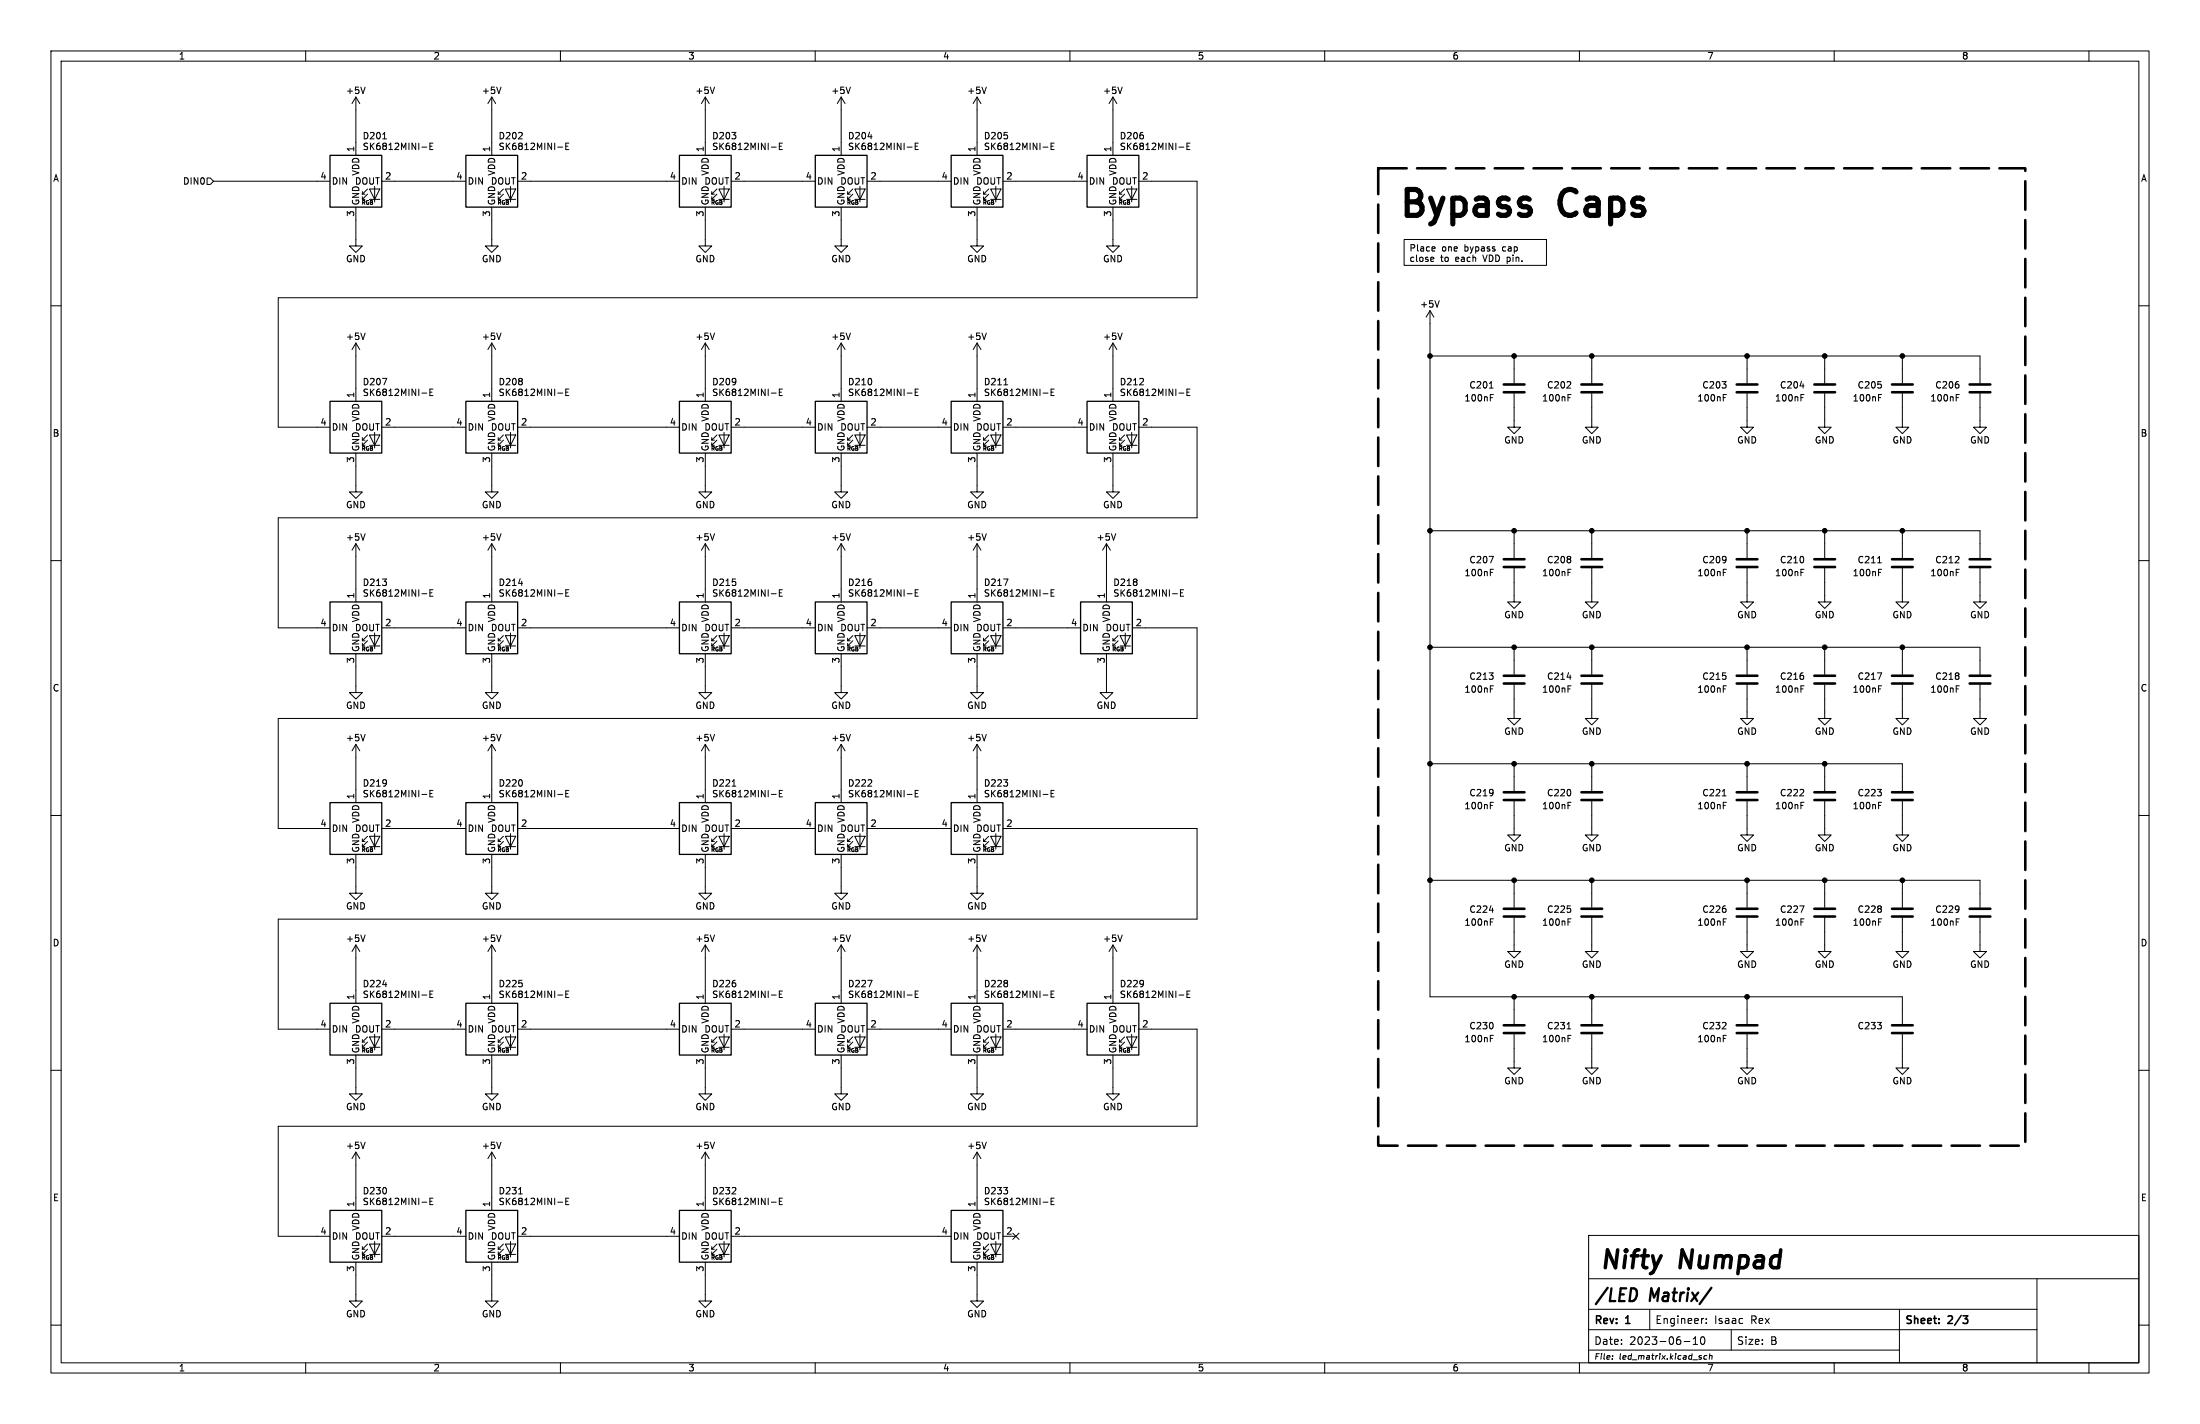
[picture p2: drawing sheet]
<svg xmlns="http://www.w3.org/2000/svg" width="432mm" height="279mm" viewBox="0 0 432 279" stroke-linecap="round" stroke-linejoin="round" font-family="sans-serif">
<g fill="none" stroke="#000" stroke-width=".2">
<path d="M10 10h411.8v259.4h-411.8zM12 12h407.8v255.4h-407.8zM60 10v2M69.8 19.1v11.4M69.8 19.1l-.7 1.2M69.8 19.1l.8 1.2M71.7 17.1l-.5 1.3M96.5 19.1v11.4M96.5 19.1l-.7 1.2M96.5 19.1l.8 1.2M98.3 17.1l-.4 1.3M110 10v2"/>
<path d="M138.4 19.1v11.4M138.4 19.1l-.7 1.2M138.4 19.1l.8 1.2M140.2 17.1l-.4 1.3M160 10v2M165.1 19.1v11.4M165.1 19.1l-.8 1.2M165.1 19.1l.8 1.2M166.9 17.1l-.4 1.3M191.8 19.1v11.4M191.8 19.1l-.8 1.2M191.8 19.1l.7 1.2"/>
<path d="M193.6 17.1l-.4 1.3M210 10v2M218.4 19.1v11.4M218.4 19.1l-.7 1.2M218.4 19.1l.8 1.2M220.3 17.1l-.5 1.3M260 10v2M310 10v2M360 10v2M410 10v2M40.6 34.9h.7l.6 .7-.6 .6h-.7zM41.9 35.6h22.9"/>
<path d="M71.1 39.1h.5M71.1 38.1h.5M72.1 38.1l-1 1v-.5M72.1 37.1l-1 1v-.5M72.5 37.1h2l-1 2zM72.5 39.1h2M73.5 36.6v3M74.9 35.6h16.5M75.1 27.2h.7M82.8 28.9h1M84.4 28.7h.4M85 28.1h-.6v1.3h.6"/>
<path d="M97.8 39.1h.5M97.8 38.1h.5M98.8 38.1l-1 1v-.5M98.8 37.1l-1 1v-.5M99.2 37.1h2l-1 2zM99.2 39.1h2M100.2 36.6v3M101.6 35.6h31.7M109.5 28.9h.9M111 28.7h.5M111.7 28.1h-.7v1.3h.7M139.7 39.1h.5"/>
<path d="M139.7 38.1h.5M140.7 38.1l-1 1v-.5M140.7 37.1l-1 1v-.5M141.1 37.1h2l-1 2zM141.1 39.1h2M142.1 36.6v3M143.5 35.6h16.5M151.4 28.9h1M153 28.7h.4M153.6 28.1h-.6v1.3h.6M166.4 39.1h.5M166.4 38.1h.5"/>
<path d="M167.4 38.1l-1 1v-.5M167.4 37.1l-1 1v-.5M167.8 37.1h2l-1 2zM167.8 39.1h2M168.8 36.6v3M170.2 35.6h16.5M178.1 28.9h.9M179.6 28.7h.4M180.2 28.1h-.6v1.3h.6M193 39.1h.5M193 38.1h.5M194.1 38.1l-1.1 1v-.5"/>
<path d="M194.1 37.1l-1.1 1v-.5M194.4 37.1h2.1l-1 2zM194.4 39.1h2.1M195.5 36.6v3M196.8 35.6h16.6M204.7 28.9h1M206.3 28.7h.4M206.9 28.1h-.6v1.3h.6M219.7 39.1h.5M219.7 38.1h.5M220.7 38.1l-1 1v-.5M220.7 37.1l-1 1v-.5"/>
<path d="M221.1 37.1h2l-1 2zM221.1 39.1h2M222.1 36.6v3M223.5 35.6h11.4v22.8h-180.3v25.4h10.2M231.4 28.9h1M233 28.7h.4M233.6 28.1h-.6v1.3h.6M10 60h2M69.8 40.6v7.7h1.3l-1.3 1.2-1.2-1.2h1.2M96.5 40.6v7.7h1.3l-1.3 1.2-1.3-1.2h1.3M138.4 40.6v7.7h1.3l-1.3 1.2-1.2-1.2h1.2M165.1 40.6v7.7h1.3l-1.3 1.2-1.3-1.2h1.3"/>
<path d="M191.8 40.6v7.7h1.2l-1.2 1.2-1.3-1.2h1.3M218.4 40.6v7.7h1.3l-1.3 1.2-1.2-1.2h1.2M275.6 47h27.9v5.1h-27.9zM281 50.5h.4v.3l-.6 .1M281.4 51.2l-.4 .1M281.5 48.4l.2 .3-.6 .1M281.6 49.2l-.1 .1M282.5 59l-.4 1.3M419.8 60h2M69.8 67.3v11.4M69.8 67.3l-.7 1.3M69.8 67.3l.8 1.3"/>
<path d="M71.7 65.3l-.5 1.3M82.8 77.1h1M84.4 76.9h.4M85 76.3h-.6v1.3h.6M96.5 67.3v11.4M96.5 67.3l-.7 1.3M96.5 67.3l.8 1.3M98.3 65.3l-.4 1.3M109.5 77.1h.9M111 76.9h.5M111.7 76.3h-.7v1.3h.7M138.4 67.3v11.4"/>
<path d="M138.4 67.3l-.7 1.3M138.4 67.3l.8 1.3M140.2 65.3l-.4 1.3M151.4 77.1h1M153 76.9h.4M153.6 76.3h-.6v1.3h.6M165.1 67.3v11.4M165.1 67.3l-.8 1.3M165.1 67.3l.8 1.3M166.9 65.3l-.4 1.3M178.1 77.1h.9M179.6 76.9h.4"/>
<path d="M180.2 76.3h-.6v1.3h.6M191.8 67.3v11.4M191.8 67.3l-.8 1.3M191.8 67.3l.7 1.3M193.6 65.3l-.4 1.3M197 75.5h.8M204.7 77.1h1M206.3 76.9h.4M206.9 76.3h-.6v1.3h.6M218.4 67.3v11.4M218.4 67.3l-.7 1.3M218.4 67.3l.8 1.3"/>
<path d="M220.3 65.3l-.5 1.3M231.4 77.1h1M233 76.9h.4M233.6 76.3h-.6v1.3h.6M280.7 61l-.8 1.2M280.7 61v134.6h92.7v5.3M280.7 61l.7 1.2M280.7 69.9h107.9v5.3M292.3 76.1h.8M292.5 77.4h.6M297.2 77.2v6.6h1.2l-1.2 1.3-1.3-1.3h1.3M297.2 69.9v5.3"/>
<path d="M307.8 77.4h.6M312.4 77.2v6.6h1.3l-1.3 1.3-1.3-1.3h1.3M312.4 69.9v5.3M338.2 77.4h.6M342.9 77.2v6.6h1.3l-1.3 1.3-1.3-1.3h1.3M342.9 69.9v5.3M353.5 77.4h.6M358.1 77.2v6.6h1.3l-1.3 1.3-1.2-1.3h1.2M358.1 69.9v5.3M368.7 77.4h.6M373.4 77.2v6.6h1.2l-1.2 1.3-1.3-1.3h1.3M373.4 69.9v5.3"/>
<path d="M384 77.4h.6M388.6 77.2v6.6h1.3l-1.3 1.3-1.3-1.3h1.3M69.8 88.9v7.6h1.3l-1.3 1.3-1.2-1.3h1.2M71.1 87.4h.5M71.1 86.4h.5M72.1 86.4l-1 1v-.5M72.1 85.3l-1 1.1v-.5M72.5 85.3h2l-1 2.1zM72.5 87.4h2M73.5 84.8v3.1M74.9 83.8h16.5M96.5 88.9v7.6h1.3l-1.3 1.3-1.3-1.3h1.3"/>
<path d="M97.8 87.4h.5M97.8 86.4h.5M98.8 86.4l-1 1v-.5M98.8 85.3l-1 1.1v-.5M99.2 85.3h2l-1 2.1zM99.2 87.4h2M100.2 84.8v3.1M101.6 83.8h31.7M138.4 88.9v7.6h1.3l-1.3 1.3-1.2-1.3h1.2M139.7 87.4h.5M139.7 86.4h.5M140.7 86.4l-1 1v-.5"/>
<path d="M140.7 85.3l-1 1.1v-.5M141.1 85.3h2l-1 2.1zM141.1 87.4h2M142.1 84.8v3.1M143.5 83.8h16.5M165.1 88.9v7.6h1.3l-1.3 1.3-1.3-1.3h1.3M166.4 87.4h.5M166.4 86.4h.5M167.4 86.4l-1 1v-.5M167.4 85.3l-1 1.1v-.5M167.8 85.3h2l-1 2.1zM167.8 87.4h2"/>
<path d="M168.8 84.8v3.1M170.2 83.8h16.5M191.8 88.9v7.6h1.2l-1.2 1.3-1.3-1.3h1.3M193 87.4h.5M193 86.4h.5M194.1 86.4l-1.1 1v-.5M194.1 85.3l-1.1 1.1v-.5M194.4 85.3h2.1l-1 2.1zM194.4 87.4h2.1M195.5 84.8v3.1M196.8 83.8h16.6M218.4 88.9v7.6h1.3l-1.3 1.3-1.2-1.3h1.2"/>
<path d="M219.7 87.4h.5M219.7 86.4h.5M220.7 86.4l-1 1v-.5M220.7 85.3l-1 1.1v-.5M221.1 85.3h2l-1 2.1zM221.1 87.4h2M222.1 84.8v3.1M223.5 83.8h11.4v17.8h-180.3v21.6h10.2M10 110h2M69.8 106.7v11.4M69.8 106.7l-.7 1.3M69.8 106.7l.8 1.3"/>
<path d="M71.7 104.7l-.5 1.3M82.8 116.5h1M84.4 116.3h.4M85 115.7h-.6v1.3h.6M96.5 106.7v11.4M96.5 106.7l-.7 1.3M96.5 106.7l.8 1.3M98.3 104.7l-.4 1.3M109.5 116.5h.9M111 116.3h.5M111.7 115.7h-.7v1.3h.7M138.4 106.7v11.4"/>
<path d="M138.4 106.7l-.7 1.3M138.4 106.7l.8 1.3M140.2 104.7l-.4 1.3M151.4 116.5h1M153 116.3h.4M153.6 115.7h-.6v1.3h.6M165.1 106.7v11.4M165.1 106.7l-.8 1.3M165.1 106.7l.8 1.3M166.9 104.7l-.4 1.3M178.1 116.5h.9M179.6 116.3h.4"/>
<path d="M180.2 115.7h-.6v1.3h.6M191.8 106.7v11.4M191.8 106.7l-.8 1.3M191.8 106.7l.7 1.3M193.6 104.7l-.4 1.3M204.7 116.5h1M206.3 116.3h.4M206.9 115.7h-.6v1.3h.6M217.2 106.7l-.8 1.3M217.2 106.7v11.4M217.2 106.7l.7 1.3M219 104.7l-.4 1.3"/>
<path d="M230.1 116.5h1M231.7 116.3h.4M232.3 115.7h-.6v1.3h.6M280.7 104.1h107.9v5.4M292.5 111.7h.6M297.2 111.5v6.6h1.2l-1.2 1.3-1.3-1.3h1.3M297.2 104.1v5.4M307.8 111.7h.6M312.4 111.5v6.6h1.3l-1.3 1.3-1.3-1.3h1.3M312.4 104.1v5.4M338.2 111.7h.6M342.9 111.5v6.6h1.3l-1.3 1.3-1.3-1.3h1.3"/>
<path d="M342.9 104.1v5.4M353.5 111.7h.6M358.1 111.5v6.6h1.3l-1.3 1.3-1.2-1.3h1.2M358.1 104.1v5.4M368.5 110.4h.8M368.7 111.7h.6M373.4 111.5v6.6h1.2l-1.2 1.3-1.3-1.3h1.3M373.4 104.1v5.4M384 111.7h.6M388.6 111.5v6.6h1.3l-1.3 1.3-1.3-1.3h1.3M419.8 110h2M69.8 128.3v7.6h1.3l-1.3 1.3-1.2-1.3h1.2"/>
<path d="M71.1 126.7h.5M71.1 125.7h.5M72.1 125.7l-1 1v-.5M72.1 124.7l-1 1v-.5M72.5 124.7h2l-1 2zM72.5 126.7h2M73.5 124.2v3.1M74.9 123.2h16.5M96.5 128.3v7.6h1.3l-1.3 1.3-1.3-1.3h1.3M97.8 126.7h.5M97.8 125.7h.5M98.8 125.7l-1 1v-.5"/>
<path d="M98.8 124.7l-1 1v-.5M99.2 124.7h2l-1 2zM99.2 126.7h2M100.2 124.2v3.1M101.6 123.2h31.7M138.4 128.3v7.6h1.3l-1.3 1.3-1.2-1.3h1.2M139.7 126.7h.5M139.7 125.7h.5M140.7 125.7l-1 1v-.5M140.7 124.7l-1 1v-.5M141.1 124.7h2l-1 2zM141.1 126.7h2"/>
<path d="M142.1 124.2v3.1M143.5 123.2h16.5M165.1 128.3v7.6h1.3l-1.3 1.3-1.3-1.3h1.3M166.4 126.7h.5M166.4 125.7h.5M167.4 125.7l-1 1v-.5M167.4 124.7l-1 1v-.5M167.8 124.7h2l-1 2zM167.8 126.7h2M168.8 124.2v3.1M170.2 123.2h16.5M191.8 128.3v7.6h1.2l-1.2 1.3-1.3-1.3h1.3"/>
<path d="M193 126.7h.5M193 125.7h.5M194.1 125.7l-1.1 1v-.5M194.1 124.7l-1.1 1v-.5M194.4 124.7h2.1l-1 2zM194.4 126.7h2.1M195.5 124.2v3.1M196.8 123.2h15.3M217.2 128.3v7.6h1.2l-1.2 1.3-1.3-1.3h1.3M218.4 126.7h.5M218.4 125.7h.5M219.5 125.7l-1.1 1v-.5"/>
<path d="M219.5 124.7l-1.1 1v-.5M219.8 124.7h2.1l-1 2zM219.8 126.7h2.1M220.9 124.2v3.1M222.2 123.2h12.7v17.8h-180.3v21.6h10.2M280.7 127h107.9v5.3M292.5 134.6h.6M297.2 134.4v6.6h1.2l-1.2 1.2-1.3-1.2h1.3M297.2 127v5.3M307.8 134.6h.6M312.4 134.4v6.6h1.3l-1.3 1.2-1.3-1.2h1.3M312.4 127v5.3"/>
<path d="M338.2 134.6h.6M342.9 134.4v6.6h1.3l-1.3 1.2-1.3-1.2h1.3M342.9 127v5.3M353.5 134.6h.6M358.1 134.4v6.6h1.3l-1.3 1.2-1.2-1.2h1.2M358.1 127v5.3M368.7 134.6h.6M373.4 134.4v6.6h1.2l-1.2 1.2-1.3-1.2h1.3M373.4 127v5.3M384 134.6h.6M388.6 134.4v6.6h1.3l-1.3 1.2-1.3-1.2h1.3M10 160h2"/>
<path d="M69.8 146.1v11.4M69.8 146.1l-.7 1.2M69.8 146.1l.8 1.2M71.7 144.1l-.5 1.3M82.8 155.9h1M84.4 155.7h.4M85 155.1h-.6v1.3h.6M96.5 146.1v11.4M96.5 146.1l-.7 1.2M96.5 146.1l.8 1.2M98.3 144.1l-.4 1.3M109.5 155.9h.9"/>
<path d="M111 155.7h.5M111.7 155.1h-.7v1.3h.7M138.4 146.1v11.4M138.4 146.1l-.7 1.2M138.4 146.1l.8 1.2M140.2 144.1l-.4 1.3M143.7 154.2h.7M151.4 155.9h1M153 155.7h.4M153.6 155.1h-.6v1.3h.6M165.1 146.1v11.4M165.1 146.1l-.8 1.2"/>
<path d="M165.1 146.1l.8 1.2M166.9 144.1l-.4 1.3M178.1 155.9h.9M179.6 155.7h.4M180.2 155.1h-.6v1.3h.6M191.8 146.1v11.4M191.8 146.1l-.8 1.2M191.8 146.1l.7 1.2M193.6 144.1l-.4 1.3M204.7 155.9h1M206.3 155.7h.4M206.9 155.1h-.6v1.3h.6"/>
<path d="M280.7 149.9h92.7v5.3M292.5 157.4h.6M297.2 157.2v6.6h1.2l-1.2 1.3-1.3-1.3h1.3M297.2 149.9v5.3M307.8 157.4h.6M312.4 157.2v6.6h1.3l-1.3 1.3-1.3-1.3h1.3M312.4 149.9v5.3M338.1 156.2h.7M338.2 157.4h.6M342.9 157.2v6.6h1.3l-1.3 1.3-1.3-1.3h1.3M342.9 149.9v5.3M353.5 157.4h.6"/>
<path d="M358.1 157.2v6.6h1.3l-1.3 1.3-1.2-1.3h1.2M358.1 149.9v5.3M368.7 157.4h.6M373.4 157.2v6.6h1.2l-1.2 1.3-1.3-1.3h1.3M419.8 160h2M69.8 167.6v7.7h1.3l-1.3 1.2-1.2-1.2h1.2M71.1 166.1h.5M71.1 165.1h.5M72.1 165.1l-1 1v-.5M72.1 164.1l-1 1v-.5M72.5 164.1h2l-1 2zM72.5 166.1h2"/>
<path d="M73.5 163.6v3M74.9 162.6h16.5M96.5 167.6v7.7h1.3l-1.3 1.2-1.3-1.2h1.3M97.8 166.1h.5M97.8 165.1h.5M98.8 165.1l-1 1v-.5M98.8 164.1l-1 1v-.5M99.2 164.1h2l-1 2zM99.2 166.1h2M100.2 163.6v3M101.6 162.6h31.7M138.4 167.6v7.7h1.3l-1.3 1.2-1.2-1.2h1.2"/>
<path d="M139.7 166.1h.5M139.7 165.1h.5M140.7 165.1l-1 1v-.5M140.7 164.1l-1 1v-.5M141.1 164.1h2l-1 2zM141.1 166.1h2M142.1 163.6v3M143.5 162.6h16.5M165.1 167.6v7.7h1.3l-1.3 1.2-1.3-1.2h1.3M166.4 166.1h.5M166.4 165.1h.5M167.4 165.1l-1 1v-.5"/>
<path d="M167.4 164.1l-1 1v-.5M167.8 164.1h2l-1 2zM167.8 166.1h2M168.8 163.6v3M170.2 162.6h16.5M191.8 167.6v7.7h1.2l-1.2 1.2-1.3-1.2h1.3M193 166.1h.5M193 165.1h.5M194.1 165.1l-1.1 1v-.5M194.1 164.1l-1.1 1v-.5M194.4 164.1h2.1l-1 2zM194.4 166.1h2.1"/>
<path d="M195.5 163.6v3M196.8 162.6h38.1v17.7h-180.3v21.6h10.2M280.7 172.7h107.9v5.4M297.2 172.7v5.4M312.4 172.7v5.4M342.9 172.7v5.4M358.1 172.7v5.4M373.4 172.7v5.4M69.8 185.4v11.5M69.8 185.4l-.7 1.3M69.8 185.4l.8 1.3M71.7 183.5l-.5 1.2"/>
<path d="M82.8 195.2h1M84.4 195.1h.4M85 194.5h-.6v1.2h.6M96.5 185.4v11.5M96.5 185.4l-.7 1.3M96.5 185.4l.8 1.3M98.3 183.5l-.4 1.2M109.5 195.2h.9M111 195.1h.5M111.7 194.5h-.7v1.2h.7M138.4 185.4v11.5M138.4 185.4l-.7 1.3"/>
<path d="M138.4 185.4l.8 1.3M140.2 183.5l-.4 1.2M151.4 195.2h1M153 195.1h.4M153.6 194.5h-.6v1.2h.6M165.1 185.4v11.5M165.1 185.4l-.8 1.3M165.1 185.4l.8 1.3M166.9 183.5l-.4 1.2M178.1 195.2h.9M179.6 195.1h.4M180.2 194.5h-.6v1.2h.6"/>
<path d="M191.8 185.4v11.5M191.8 185.4l-.8 1.3M191.8 185.4l.7 1.3M193.6 183.5l-.4 1.2M204.7 195.2h1M206.3 195.1h.4M206.9 194.5h-.6v1.2h.6M218.4 185.4v11.5M218.4 185.4l-.7 1.3M218.4 185.4l.8 1.3M220.3 183.5l-.5 1.2M231.4 195.2h1"/>
<path d="M233 195.1h.4M233.6 194.5h-.6v1.2h.6M292.5 180.3h.6M297.2 180.1v6.6h1.2l-1.2 1.3-1.3-1.3h1.3M297.2 195.6v5.3M307.8 180.3h.6M312.4 180.1v6.6h1.3l-1.3 1.3-1.3-1.3h1.3M312.4 195.6v5.3M338.2 180.3h.6M342.9 180.1v6.6h1.3l-1.3 1.3-1.3-1.3h1.3M342.9 195.6v5.3M353.5 180.3h.6"/>
<path d="M358.1 180.1v6.6h1.3l-1.3 1.3-1.2-1.3h1.2M368.7 180.3h.6M373.4 180.1v6.6h1.2l-1.2 1.3-1.3-1.3h1.3M384 180.3h.6M388.6 180.1v6.6h1.3l-1.3 1.3-1.3-1.3h1.3M10 210h2M69.8 207v7.6h1.3l-1.3 1.3-1.2-1.3h1.2M71.1 205.5h.5M71.1 204.5h.5M72.1 204.5l-1 1v-.5M72.1 203.5l-1 1v-.5M72.5 203.5h2l-1 2z"/>
<path d="M72.5 205.5h2M73.5 202.9v3.1M74.9 201.9h16.5M96.5 207v7.6h1.3l-1.3 1.3-1.3-1.3h1.3M97.8 205.5h.5M97.8 204.5h.5M98.8 204.5l-1 1v-.5M98.8 203.5l-1 1v-.5M99.2 203.5h2l-1 2zM99.2 205.5h2M100.2 202.9v3.1M101.6 201.9h31.7"/>
<path d="M138.4 207v7.6h1.3l-1.3 1.3-1.2-1.3h1.2M139.7 205.5h.5M139.7 204.5h.5M140.7 204.5l-1 1v-.5M140.7 203.5l-1 1v-.5M141.1 203.5h2l-1 2zM141.1 205.5h2M142.1 202.9v3.1M143.5 201.9h16.5M165.1 207v7.6h1.3l-1.3 1.3-1.3-1.3h1.3M166.4 205.5h.5M166.4 204.5h.5"/>
<path d="M167.4 204.5l-1 1v-.5M167.4 203.5l-1 1v-.5M167.8 203.5h2l-1 2zM167.8 205.5h2M168.8 202.9v3.1M170.2 201.9h16.5M191.8 207v7.6h1.2l-1.2 1.3-1.3-1.3h1.3M193 205.5h.5M193 204.5h.5M194.1 204.5l-1.1 1v-.5M194.1 203.5l-1.1 1v-.5M194.4 203.5h2.1l-1 2z"/>
<path d="M194.4 205.5h2.1M195.5 202.9v3.1M196.8 201.9h16.6M218.4 207v7.6h1.3l-1.3 1.3-1.2-1.3h1.2M219.7 205.5h.5M219.7 204.5h.5M220.7 204.5l-1 1v-.5M220.7 203.5l-1 1v-.5M221.1 203.5h2l-1 2zM221.1 205.5h2M222.1 202.9v3.1M223.5 201.9h11.4v19.1h-180.3v21.6h10.2"/>
<path d="M292.5 203.1h.6M297.2 202.9v6.7h1.2l-1.2 1.2-1.3-1.2h1.3M307.6 201.9h.7M307.8 203.1h.6M312.4 202.9v6.7h1.3l-1.3 1.2-1.3-1.2h1.3M338.2 203.1h.6M342.9 202.9v6.7h1.3l-1.3 1.2-1.3-1.2h1.3M373.4 202.9v6.7h1.2l-1.2 1.2-1.3-1.2h1.3M419.8 210h2M69.8 226.1v11.4M69.8 226.1l-.7 1.2M69.8 226.1l.8 1.2"/>
<path d="M71.7 224.1l-.5 1.3M82.8 235.9h1M84.4 235.7h.4M85 235.1h-.6v1.3h.6M96.5 226.1v11.4M96.5 226.1l-.7 1.2M96.5 226.1l.8 1.2M98.3 224.1l-.4 1.3M101.8 234.3h.7M109.5 235.9h.9M111 235.7h.5M111.7 235.1h-.7v1.3h.7"/>
<path d="M138.4 226.1v11.4M138.4 226.1l-.7 1.2M138.4 226.1l.8 1.2M140.2 224.1l-.4 1.3M151.4 235.9h1M153 235.7h.4M153.6 235.1h-.6v1.3h.6M191.8 226.1v11.4M191.8 226.1l-.8 1.2M191.8 226.1l.7 1.2M193.6 224.1l-.4 1.3M204.7 235.9h1"/>
<path d="M206.3 235.7h.4M206.9 235.1h-.6v1.3h.6M10 260h2M69.8 247.7v7.6h1.3l-1.3 1.2-1.2-1.2h1.2M71.1 246.1h.5M71.1 245.1h.5M72.1 245.1l-1 1v-.5M72.1 244.1l-1 1v-.5M72.5 244.1h2l-1 2zM72.5 246.1h2M73.5 243.6v3M74.9 242.6h16.5"/>
<path d="M96.5 247.7v7.6h1.3l-1.3 1.2-1.3-1.2h1.3M97.8 246.1h.5M97.8 245.1h.5M98.8 245.1l-1 1v-.5M98.8 244.1l-1 1v-.5M99.2 244.1h2l-1 2zM99.2 246.1h2M100.2 243.6v3M101.6 242.6h31.7M138.4 247.7v7.6h1.3l-1.3 1.2-1.2-1.2h1.2M139.7 246.1h.5M139.7 245.1h.5"/>
<path d="M140.7 245.1l-1 1v-.5M140.7 244.1l-1 1v-.5M141.1 244.1h2l-1 2zM141.1 246.1h2M142.1 243.6v3M143.5 242.6h43.2M191.8 247.7v7.6h1.2l-1.2 1.2-1.3-1.2h1.3M193 246.1h.5M193 245.1h.5M194.1 245.1l-1.1 1v-.5M194.1 244.1l-1.1 1v-.5M194.4 244.1h2.1l-1 2z"/>
<path d="M194.4 246.1h2.1M195.5 243.6v3M196.8 242.6h2.6M198.8 242l1.2 1.2M200 242l-1.2 1.2M311.8 242.4h108v25h-108zM311.8 256.9h88M311.8 250.9h108M323.8 256.9v4M334.3 258.7h.1M334.9 259.5v.2M334.9 258.8v.1"/>
<path d="M372.8 256.9v10.5M399.8 250.9v16.5M419.8 260h2M60 267.4v2M110 267.4v2M160 267.4v2M210 267.4v2M260 267.4v2M310 267.4v2M311.8 264.9h61M311.8 260.9h88M316.5 266v.1"/>
<path d="M330.5 263.2h1.2M332.3 263.8h.9M332.3 262.7l.5-.4v1.5M333.8 266.3l.1 .2-.1 .2M333.8 266h.1M334 262.4l.1-.1a.8 .8 0 0 1 .5 .7 .8 .8 0 0 1-.5 .8 .99 .99 0 0 1-.1-1.4zM335 266h-.3l-.3 .2 .1 .4h.5M335.5 266.1l.5-.1v.7M335.6 265.6l-.1 1.1M339.8 261v3.9M360 267.4v2M410 267.4v2"/>
</g>
<path d="M385.3 258.2h.9l-.5 .5 .4 .2 .1 .5-.3 .3h-.4" fill="none" stroke="#000" stroke-width=".3"/>
<path d="M335.9 252.7l-2.3 3.2" fill="none" stroke="#000" stroke-width=".45"/>
<g fill="none" stroke="#000" stroke-width=".51">
<path d="M295.1 77h4.1M295.1 75.4h4.1M310.4 77h4.1M310.4 75.4h4.1M340.9 77h4M340.9 75.4h4M356.1 77h4.1M356.1 75.4h4.1M371.3 77h4.1M371.3 75.4h4.1M386.6 77h4.1M386.6 75.4h4.1"/>
<path d="M295.1 111.3h4.1M295.1 109.7h4.1M310.4 111.3h4.1M310.4 109.7h4.1M340.9 111.3h4M340.9 109.7h4M356.1 111.3h4.1M356.1 109.7h4.1M371.3 111.3h4.1M371.3 109.7h4.1M386.6 111.3h4.1M386.6 109.7h4.1"/>
<path d="M295.1 134.1h4.1M295.1 132.6h4.1M310.4 134.1h4.1M310.4 132.6h4.1M340.9 134.1h4M340.9 132.6h4M356.1 134.1h4.1M356.1 132.6h4.1M371.3 134.1h4.1M371.3 132.6h4.1M386.6 134.1h4.1M386.6 132.6h4.1"/>
<path d="M295.1 157h4.1M295.1 155.4h4.1M310.4 157h4.1M310.4 155.4h4.1M340.9 157h4M340.9 155.4h4M356.1 157h4.1M356.1 155.4h4.1M371.3 157h4.1M371.3 155.4h4.1M295.1 179.8h4.1M295.1 178.3h4.1"/>
<path d="M310.4 179.8h4.1M310.4 178.3h4.1M340.9 179.8h4M340.9 178.3h4M356.1 179.8h4.1M356.1 178.3h4.1M371.3 179.8h4.1M371.3 178.3h4.1M386.6 179.8h4.1M386.6 178.3h4.1M295.1 202.7h4.1M295.1 201.2h4.1"/>
<path d="M310.4 202.7h4.1M310.4 201.2h4.1M340.9 202.7h4M340.9 201.2h4M371.3 202.7h4.1M371.3 201.2h4.1"/>
</g>
<g fill="none" stroke="#000" stroke-width=".25">
<path d="M64.8 30.5h10.1v10.1h-10.1zM91.4 30.5h10.2v10.1h-10.2zM133.3 30.5h10.2v10.1h-10.2zM160 30.5h10.2v10.1h-10.2zM186.7 30.5h10.1v10.1h-10.1zM213.4 30.5h10.1v10.1h-10.1zM64.8 78.7h10.1v10.2h-10.1zM91.4 78.7h10.2v10.2h-10.2zM133.3 78.7h10.2v10.2h-10.2zM160 78.7h10.2v10.2h-10.2zM186.7 78.7h10.1v10.2h-10.1zM213.4 78.7h10.1v10.2h-10.1z"/>
<path d="M64.8 118.1h10.1v10.2h-10.1zM91.4 118.1h10.2v10.2h-10.2zM133.3 118.1h10.2v10.2h-10.2zM160 118.1h10.2v10.2h-10.2zM186.7 118.1h10.1v10.2h-10.1zM212.1 118.1h10.1v10.2h-10.1zM64.8 157.5h10.1v10.1h-10.1zM91.4 157.5h10.2v10.1h-10.2zM133.3 157.5h10.2v10.1h-10.2zM160 157.5h10.2v10.1h-10.2zM186.7 157.5h10.1v10.1h-10.1zM64.8 196.9h10.1v10.1h-10.1z"/>
<path d="M91.4 196.9h10.2v10.1h-10.2zM133.3 196.9h10.2v10.1h-10.2zM160 196.9h10.2v10.1h-10.2zM186.7 196.9h10.1v10.1h-10.1zM213.4 196.9h10.1v10.1h-10.1zM64.8 237.5h10.1v10.2h-10.1zM91.4 237.5h10.2v10.2h-10.2zM133.3 237.5h10.2v10.2h-10.2zM186.7 237.5h10.1v10.2h-10.1z"/>
</g>
<path d="M270.5 33h127v191.8h-127v-191.8" fill="none" stroke="#000" stroke-width=".51" stroke-dasharray="5.6 2"/>
<g fill="#000" stroke="#000" stroke-width=".2">
<circle cx="280.7" cy="69.9" r=".46"/>
<circle cx="297.2" cy="69.9" r=".46"/>
<circle cx="312.4" cy="69.9" r=".46"/>
<circle cx="342.9" cy="69.9" r=".46"/>
<circle cx="358.1" cy="69.9" r=".46"/>
<circle cx="373.4" cy="69.9" r=".46"/>
<circle cx="280.7" cy="104.1" r=".46"/>
<circle cx="297.2" cy="104.1" r=".46"/>
<circle cx="312.4" cy="104.1" r=".46"/>
<circle cx="342.9" cy="104.1" r=".46"/>
<circle cx="358.1" cy="104.1" r=".46"/>
<circle cx="373.4" cy="104.1" r=".46"/>
<circle cx="280.7" cy="127" r=".46"/>
<circle cx="297.2" cy="127" r=".46"/>
<circle cx="312.4" cy="127" r=".46"/>
<circle cx="342.9" cy="127" r=".46"/>
<circle cx="358.1" cy="127" r=".46"/>
<circle cx="373.4" cy="127" r=".46"/>
<circle cx="280.7" cy="149.9" r=".46"/>
<circle cx="297.2" cy="149.9" r=".46"/>
<circle cx="312.4" cy="149.9" r=".46"/>
<circle cx="342.9" cy="149.9" r=".46"/>
<circle cx="358.1" cy="149.9" r=".46"/>
<circle cx="280.7" cy="172.7" r=".46"/>
<circle cx="297.2" cy="172.7" r=".46"/>
<circle cx="312.4" cy="172.7" r=".46"/>
<circle cx="342.9" cy="172.7" r=".46"/>
<circle cx="358.1" cy="172.7" r=".46"/>
<circle cx="373.4" cy="172.7" r=".46"/>
<circle cx="297.2" cy="195.6" r=".46"/>
<circle cx="312.4" cy="195.6" r=".46"/>
<circle cx="342.9" cy="195.6" r=".46"/>
</g>
<g font-size="7.1">
<text x="274.3" y="42.9">Bypass</text>
<text x="306.1" y="42.9">Caps</text>
</g>
<g font-size="4.9">
<text x="313.8" y="249.8">Nifty</text>
<text x="329.5" y="249.8">Numpad</text>
</g>
<g font-size="3.5">
<text x="312.8" y="256">/LED</text>
<text x="323.7" y="256">Matrix/</text>
</g>
<g font-size="2.1">
<text x="312.8" y="260.1">Rev:</text>
<text x="319" y="260.1">1</text>
<text x="324.8" y="259.9">Engineer:</text>
<text x="336.4" y="259.9">Isaac</text>
<text x="343.5" y="259.9">Rex</text>
<text x="373.8" y="260.1">Sheet:</text>
<text x="382.3" y="260.1">2/3</text>
<text x="312.8" y="264">Date:</text>
<text x="319.7" y="264">2023-06-10</text>
<text x="340.8" y="264">Size:</text>
<text x="347.4" y="264">B</text>
</g>
<g font-size="1.8">
<text x="35" y="11.8">1</text>
<text x="85" y="11.8">2</text>
<text x="135" y="11.8">3</text>
<text x="185" y="11.8">4</text>
<text x="235" y="11.8">5</text>
<text x="285" y="11.8">6</text>
<text x="335" y="11.8">7</text>
<text x="385" y="11.8">8</text>
<text x="67.9" y="18.6">+5V</text>
<text x="94.5" y="18.6">+5V</text>
<text x="136.4" y="18.6">+5V</text>
<text x="163.1" y="18.6">+5V</text>
<text x="189.8" y="18.6">+5V</text>
<text x="216.4" y="18.6">+5V</text>
<text x="69.6" y="29.9" transform="rotate(-90 69.6 29.9)">1</text>
<text x="71.1" y="27.5">D201</text>
<text x="71.1" y="29.6">SK6812MINI-E</text>
<text x="96.3" y="29.9" transform="rotate(-90 96.3 29.9)">1</text>
<text x="97.8" y="27.5">D202</text>
<text x="97.8" y="29.6">SK6812MINI-E</text>
<text x="138.2" y="29.9" transform="rotate(-90 138.2 29.9)">1</text>
<text x="139.7" y="27.5">D203</text>
<text x="139.7" y="29.6">SK6812MINI-E</text>
<text x="164.8" y="29.9" transform="rotate(-90 164.8 29.9)">1</text>
<text x="166.4" y="27.5">D204</text>
<text x="166.4" y="29.6">SK6812MINI-E</text>
<text x="191.5" y="29.9" transform="rotate(-90 191.5 29.9)">1</text>
<text x="193" y="27.5">D205</text>
<text x="193" y="29.6">SK6812MINI-E</text>
<text x="218.2" y="29.9" transform="rotate(-90 218.2 29.9)">1</text>
<text x="219.7" y="27.5">D206</text>
<text x="219.7" y="29.6">SK6812MINI-E</text>
<text x="10.4" y="35.8">A</text>
<text x="62.8" y="35.3">4</text>
<text x="70.7" y="34.5" transform="rotate(-90 70.7 34.5)">VDD</text>
<text x="75.5" y="35.3">2</text>
<text x="89.5" y="35.3">4</text>
<text x="97.3" y="34.5" transform="rotate(-90 97.3 34.5)">VDD</text>
<text x="102.2" y="35.3">2</text>
<text x="131.4" y="35.3">4</text>
<text x="139.3" y="34.5" transform="rotate(-90 139.3 34.5)">VDD</text>
<text x="144.1" y="35.3">2</text>
<text x="158.1" y="35.3">4</text>
<text x="165.9" y="34.5" transform="rotate(-90 165.9 34.5)">VDD</text>
<text x="170.8" y="35.3">2</text>
<text x="184.8" y="35.3">4</text>
<text x="192.6" y="34.5" transform="rotate(-90 192.6 34.5)">VDD</text>
<text x="197.5" y="35.3">2</text>
<text x="211.4" y="35.3">4</text>
<text x="219.3" y="34.5" transform="rotate(-90 219.3 34.5)">VDD</text>
<text x="224.1" y="35.3">2</text>
<text x="420.2" y="35.8">A</text>
<text x="35.9" y="36.4">DIN0</text>
<text x="65" y="36.4">DIN</text>
<text x="69.7" y="36.4">DOUT</text>
<text x="70.7" y="40.4" transform="rotate(-90 70.7 40.4)">GND</text>
<text x="91.7" y="36.4">DIN</text>
<text x="96.3" y="36.4">DOUT</text>
<text x="97.3" y="40.4" transform="rotate(-90 97.3 40.4)">GND</text>
<text x="133.6" y="36.4">DIN</text>
<text x="138.2" y="36.4">DOUT</text>
<text x="139.3" y="40.4" transform="rotate(-90 139.3 40.4)">GND</text>
<text x="160.3" y="36.4">DIN</text>
<text x="164.9" y="36.4">DOUT</text>
<text x="165.9" y="40.4" transform="rotate(-90 165.9 40.4)">GND</text>
<text x="186.9" y="36.4">DIN</text>
<text x="191.6" y="36.4">DOUT</text>
<text x="192.6" y="40.4" transform="rotate(-90 192.6 40.4)">GND</text>
<text x="213.6" y="36.4">DIN</text>
<text x="218.2" y="36.4">DOUT</text>
<text x="219.3" y="40.4" transform="rotate(-90 219.3 40.4)">GND</text>
<text x="69.6" y="42.6" transform="rotate(-90 69.6 42.6)">3</text>
<text x="96.3" y="42.6" transform="rotate(-90 96.3 42.6)">3</text>
<text x="138.2" y="42.6" transform="rotate(-90 138.2 42.6)">3</text>
<text x="164.8" y="42.6" transform="rotate(-90 164.8 42.6)">3</text>
<text x="191.5" y="42.6" transform="rotate(-90 191.5 42.6)">3</text>
<text x="218.2" y="42.6" transform="rotate(-90 218.2 42.6)">3</text>
<text x="67.9" y="51.6">GND</text>
<text x="94.5" y="51.6">GND</text>
<text x="136.4" y="51.6">GND</text>
<text x="163.1" y="51.6">GND</text>
<text x="189.8" y="51.6">GND</text>
<text x="216.4" y="51.6">GND</text>
<text x="276.5" y="49.6">Place</text>
<text x="276.5" y="51.6">close</text>
<text x="282.7" y="51.6">to</text>
<text x="282.9" y="49.6">one</text>
<text x="285.6" y="51.6">each</text>
<text x="287.4" y="49.6">bypass</text>
<text x="291.2" y="51.6">VDD pin.</text>
<text x="294.9" y="49.6">cap</text>
<text x="278.7" y="60.5">+5V</text>
<text x="67.9" y="66.9">+5V</text>
<text x="94.5" y="66.9">+5V</text>
<text x="136.4" y="66.9">+5V</text>
<text x="163.1" y="66.9">+5V</text>
<text x="189.8" y="66.9">+5V</text>
<text x="216.4" y="66.9">+5V</text>
<text x="71.1" y="75.8">D207</text>
<text x="71.1" y="77.9">SK6812MINI-E</text>
<text x="97.8" y="75.8">D208</text>
<text x="97.8" y="77.9">SK6812MINI-E</text>
<text x="139.7" y="75.8">D209</text>
<text x="139.7" y="77.9">SK6812MINI-E</text>
<text x="166.4" y="75.8">D210</text>
<text x="166.4" y="77.9">SK6812MINI-E</text>
<text x="193" y="75.8">D211</text>
<text x="193" y="77.9">SK6812MINI-E</text>
<text x="219.7" y="75.8">D212</text>
<text x="219.7" y="77.9">SK6812MINI-E</text>
<text x="288.3" y="76.4">C201</text>
<text x="303.6" y="76.4">C202</text>
<text x="334.1" y="76.4">C203</text>
<text x="349.3" y="76.4">C204</text>
<text x="364.5" y="76.4">C205</text>
<text x="379.8" y="76.4">C206</text>
<text x="62.8" y="83.6">4</text>
<text x="69.6" y="78.1" transform="rotate(-90 69.6 78.1)">1</text>
<text x="70.7" y="82.7" transform="rotate(-90 70.7 82.7)">VDD</text>
<text x="75.5" y="83.6">2</text>
<text x="89.5" y="83.6">4</text>
<text x="96.3" y="78.1" transform="rotate(-90 96.3 78.1)">1</text>
<text x="97.3" y="82.7" transform="rotate(-90 97.3 82.7)">VDD</text>
<text x="102.2" y="83.6">2</text>
<text x="131.4" y="83.6">4</text>
<text x="138.2" y="78.1" transform="rotate(-90 138.2 78.1)">1</text>
<text x="139.3" y="82.7" transform="rotate(-90 139.3 82.7)">VDD</text>
<text x="144.1" y="83.6">2</text>
<text x="158.1" y="83.6">4</text>
<text x="164.8" y="78.1" transform="rotate(-90 164.8 78.1)">1</text>
<text x="165.9" y="82.7" transform="rotate(-90 165.9 82.7)">VDD</text>
<text x="170.8" y="83.6">2</text>
<text x="184.8" y="83.6">4</text>
<text x="191.5" y="78.1" transform="rotate(-90 191.5 78.1)">1</text>
<text x="192.6" y="82.7" transform="rotate(-90 192.6 82.7)">VDD</text>
<text x="197.5" y="83.6">2</text>
<text x="211.4" y="83.6">4</text>
<text x="218.2" y="78.1" transform="rotate(-90 218.2 78.1)">1</text>
<text x="219.3" y="82.7" transform="rotate(-90 219.3 82.7)">VDD</text>
<text x="224.1" y="83.6">2</text>
<text x="287.4" y="78.9">100nF</text>
<text x="302.6" y="78.9">100nF</text>
<text x="333.1" y="78.9">100nF</text>
<text x="348.3" y="78.9">100nF</text>
<text x="363.6" y="78.9">100nF</text>
<text x="378.8" y="78.9">100nF</text>
<text x="10.3" y="85.8">B</text>
<text x="65" y="84.6">DIN</text>
<text x="69.7" y="84.6">DOUT</text>
<text x="70.7" y="88.6" transform="rotate(-90 70.7 88.6)">GND</text>
<text x="91.7" y="84.6">DIN</text>
<text x="96.3" y="84.6">DOUT</text>
<text x="97.3" y="88.6" transform="rotate(-90 97.3 88.6)">GND</text>
<text x="133.6" y="84.6">DIN</text>
<text x="138.2" y="84.6">DOUT</text>
<text x="139.3" y="88.6" transform="rotate(-90 139.3 88.6)">GND</text>
<text x="160.3" y="84.6">DIN</text>
<text x="164.9" y="84.6">DOUT</text>
<text x="165.9" y="88.6" transform="rotate(-90 165.9 88.6)">GND</text>
<text x="186.9" y="84.6">DIN</text>
<text x="191.6" y="84.6">DOUT</text>
<text x="192.6" y="88.6" transform="rotate(-90 192.6 88.6)">GND</text>
<text x="213.6" y="84.6">DIN</text>
<text x="218.2" y="84.6">DOUT</text>
<text x="219.3" y="88.6" transform="rotate(-90 219.3 88.6)">GND</text>
<text x="295.2" y="87.2">GND</text>
<text x="310.4" y="87.2">GND</text>
<text x="340.9" y="87.2">GND</text>
<text x="356.1" y="87.2">GND</text>
<text x="371.4" y="87.2">GND</text>
<text x="386.6" y="87.2">GND</text>
<text x="420.1" y="85.8">B</text>
<text x="69.6" y="90.8" transform="rotate(-90 69.6 90.8)">3</text>
<text x="96.3" y="90.8" transform="rotate(-90 96.3 90.8)">3</text>
<text x="138.2" y="90.8" transform="rotate(-90 138.2 90.8)">3</text>
<text x="164.8" y="90.8" transform="rotate(-90 164.8 90.8)">3</text>
<text x="191.5" y="90.8" transform="rotate(-90 191.5 90.8)">3</text>
<text x="218.2" y="90.8" transform="rotate(-90 218.2 90.8)">3</text>
<text x="67.9" y="99.9">GND</text>
<text x="94.5" y="99.9">GND</text>
<text x="136.4" y="99.9">GND</text>
<text x="163.1" y="99.9">GND</text>
<text x="189.8" y="99.9">GND</text>
<text x="216.4" y="99.9">GND</text>
<text x="67.9" y="106.2">+5V</text>
<text x="94.5" y="106.2">+5V</text>
<text x="136.4" y="106.2">+5V</text>
<text x="163.1" y="106.2">+5V</text>
<text x="189.8" y="106.2">+5V</text>
<text x="215.2" y="106.2">+5V</text>
<text x="287.4" y="113.2">100nF</text>
<text x="288.3" y="110.7">C207</text>
<text x="302.6" y="113.2">100nF</text>
<text x="303.6" y="110.7">C208</text>
<text x="333.1" y="113.2">100nF</text>
<text x="334.1" y="110.7">C209</text>
<text x="348.3" y="113.2">100nF</text>
<text x="349.3" y="110.7">C210</text>
<text x="363.6" y="113.2">100nF</text>
<text x="364.5" y="110.7">C211</text>
<text x="378.8" y="113.2">100nF</text>
<text x="379.8" y="110.7">C212</text>
<text x="69.6" y="117.5" transform="rotate(-90 69.6 117.5)">1</text>
<text x="71.1" y="115.1">D213</text>
<text x="71.1" y="117.2">SK6812MINI-E</text>
<text x="96.3" y="117.5" transform="rotate(-90 96.3 117.5)">1</text>
<text x="97.8" y="115.1">D214</text>
<text x="97.8" y="117.2">SK6812MINI-E</text>
<text x="138.2" y="117.5" transform="rotate(-90 138.2 117.5)">1</text>
<text x="139.7" y="115.1">D215</text>
<text x="139.7" y="117.2">SK6812MINI-E</text>
<text x="164.8" y="117.5" transform="rotate(-90 164.8 117.5)">1</text>
<text x="166.4" y="115.1">D216</text>
<text x="166.4" y="117.2">SK6812MINI-E</text>
<text x="191.5" y="117.5" transform="rotate(-90 191.5 117.5)">1</text>
<text x="193" y="115.1">D217</text>
<text x="193" y="117.2">SK6812MINI-E</text>
<text x="216.9" y="117.5" transform="rotate(-90 216.9 117.5)">1</text>
<text x="218.4" y="115.1">D218</text>
<text x="218.4" y="117.2">SK6812MINI-E</text>
<text x="62.8" y="122.9">4</text>
<text x="65" y="124">DIN</text>
<text x="69.7" y="124">DOUT</text>
<text x="70.7" y="122.1" transform="rotate(-90 70.7 122.1)">VDD</text>
<text x="75.5" y="122.9">2</text>
<text x="89.5" y="122.9">4</text>
<text x="91.7" y="124">DIN</text>
<text x="96.3" y="124">DOUT</text>
<text x="97.3" y="122.1" transform="rotate(-90 97.3 122.1)">VDD</text>
<text x="102.2" y="122.9">2</text>
<text x="131.4" y="122.9">4</text>
<text x="133.6" y="124">DIN</text>
<text x="138.2" y="124">DOUT</text>
<text x="139.3" y="122.1" transform="rotate(-90 139.3 122.1)">VDD</text>
<text x="144.1" y="122.9">2</text>
<text x="158.1" y="122.9">4</text>
<text x="160.3" y="124">DIN</text>
<text x="164.9" y="124">DOUT</text>
<text x="165.9" y="122.1" transform="rotate(-90 165.9 122.1)">VDD</text>
<text x="170.8" y="122.9">2</text>
<text x="184.8" y="122.9">4</text>
<text x="186.9" y="124">DIN</text>
<text x="191.6" y="124">DOUT</text>
<text x="192.6" y="122.1" transform="rotate(-90 192.6 122.1)">VDD</text>
<text x="197.5" y="122.9">2</text>
<text x="210.2" y="122.9">4</text>
<text x="212.3" y="124">DIN</text>
<text x="217" y="124">DOUT</text>
<text x="218" y="122.1" transform="rotate(-90 218 122.1)">VDD</text>
<text x="222.9" y="122.9">2</text>
<text x="295.2" y="121.5">GND</text>
<text x="310.4" y="121.5">GND</text>
<text x="340.9" y="121.5">GND</text>
<text x="356.1" y="121.5">GND</text>
<text x="371.4" y="121.5">GND</text>
<text x="386.6" y="121.5">GND</text>
<text x="69.6" y="130.2" transform="rotate(-90 69.6 130.2)">3</text>
<text x="70.7" y="128" transform="rotate(-90 70.7 128)">GND</text>
<text x="96.3" y="130.2" transform="rotate(-90 96.3 130.2)">3</text>
<text x="97.3" y="128" transform="rotate(-90 97.3 128)">GND</text>
<text x="138.2" y="130.2" transform="rotate(-90 138.2 130.2)">3</text>
<text x="139.3" y="128" transform="rotate(-90 139.3 128)">GND</text>
<text x="164.8" y="130.2" transform="rotate(-90 164.8 130.2)">3</text>
<text x="165.9" y="128" transform="rotate(-90 165.9 128)">GND</text>
<text x="191.5" y="130.2" transform="rotate(-90 191.5 130.2)">3</text>
<text x="192.6" y="128" transform="rotate(-90 192.6 128)">GND</text>
<text x="216.9" y="130.2" transform="rotate(-90 216.9 130.2)">3</text>
<text x="218" y="128" transform="rotate(-90 218 128)">GND</text>
<text x="10.3" y="135.8">C</text>
<text x="287.4" y="136.1">100nF</text>
<text x="288.3" y="133.5">C213</text>
<text x="302.6" y="136.1">100nF</text>
<text x="303.6" y="133.5">C214</text>
<text x="333.1" y="136.1">100nF</text>
<text x="334.1" y="133.5">C215</text>
<text x="348.3" y="136.1">100nF</text>
<text x="349.3" y="133.5">C216</text>
<text x="363.6" y="136.1">100nF</text>
<text x="364.5" y="133.5">C217</text>
<text x="378.8" y="136.1">100nF</text>
<text x="379.8" y="133.5">C218</text>
<text x="420.1" y="135.8">C</text>
<text x="67.9" y="139.3">GND</text>
<text x="94.5" y="139.3">GND</text>
<text x="136.4" y="139.3">GND</text>
<text x="163.1" y="139.3">GND</text>
<text x="189.8" y="139.3">GND</text>
<text x="215.2" y="139.3">GND</text>
<text x="67.9" y="145.6">+5V</text>
<text x="94.5" y="145.6">+5V</text>
<text x="136.4" y="145.6">+5V</text>
<text x="163.1" y="145.6">+5V</text>
<text x="189.8" y="145.6">+5V</text>
<text x="295.2" y="144.3">GND</text>
<text x="310.4" y="144.3">GND</text>
<text x="340.9" y="144.3">GND</text>
<text x="356.1" y="144.3">GND</text>
<text x="371.4" y="144.3">GND</text>
<text x="386.6" y="144.3">GND</text>
<text x="71.1" y="154.5">D219</text>
<text x="97.8" y="154.5">D220</text>
<text x="139.7" y="154.5">D221</text>
<text x="166.4" y="154.5">D222</text>
<text x="193" y="154.5">D223</text>
<text x="69.6" y="156.9" transform="rotate(-90 69.6 156.9)">1</text>
<text x="70.7" y="161.5" transform="rotate(-90 70.7 161.5)">VDD</text>
<text x="71.1" y="156.6">SK6812MINI-E</text>
<text x="96.3" y="156.9" transform="rotate(-90 96.3 156.9)">1</text>
<text x="97.3" y="161.5" transform="rotate(-90 97.3 161.5)">VDD</text>
<text x="97.8" y="156.6">SK6812MINI-E</text>
<text x="138.2" y="156.9" transform="rotate(-90 138.2 156.9)">1</text>
<text x="139.3" y="161.5" transform="rotate(-90 139.3 161.5)">VDD</text>
<text x="139.7" y="156.6">SK6812MINI-E</text>
<text x="164.8" y="156.9" transform="rotate(-90 164.8 156.9)">1</text>
<text x="165.9" y="161.5" transform="rotate(-90 165.9 161.5)">VDD</text>
<text x="166.4" y="156.6">SK6812MINI-E</text>
<text x="191.5" y="156.9" transform="rotate(-90 191.5 156.9)">1</text>
<text x="192.6" y="161.5" transform="rotate(-90 192.6 161.5)">VDD</text>
<text x="193" y="156.6">SK6812MINI-E</text>
<text x="287.4" y="158.9">100nF</text>
<text x="288.3" y="156.4">C219</text>
<text x="302.6" y="158.9">100nF</text>
<text x="303.6" y="156.4">C220</text>
<text x="333.1" y="158.9">100nF</text>
<text x="334.1" y="156.4">C221</text>
<text x="348.3" y="158.9">100nF</text>
<text x="349.3" y="156.4">C222</text>
<text x="363.6" y="158.9">100nF</text>
<text x="364.5" y="156.4">C223</text>
<text x="62.8" y="162.3">4</text>
<text x="65" y="163.4">DIN</text>
<text x="69.7" y="163.4">DOUT</text>
<text x="70.7" y="167.4" transform="rotate(-90 70.7 167.4)">GND</text>
<text x="75.5" y="162.3">2</text>
<text x="89.5" y="162.3">4</text>
<text x="91.7" y="163.4">DIN</text>
<text x="96.3" y="163.4">DOUT</text>
<text x="97.3" y="167.4" transform="rotate(-90 97.3 167.4)">GND</text>
<text x="102.2" y="162.3">2</text>
<text x="131.4" y="162.3">4</text>
<text x="133.6" y="163.4">DIN</text>
<text x="138.2" y="163.4">DOUT</text>
<text x="139.3" y="167.4" transform="rotate(-90 139.3 167.4)">GND</text>
<text x="144.1" y="162.3">2</text>
<text x="158.1" y="162.3">4</text>
<text x="160.3" y="163.4">DIN</text>
<text x="164.9" y="163.4">DOUT</text>
<text x="165.9" y="167.4" transform="rotate(-90 165.9 167.4)">GND</text>
<text x="170.8" y="162.3">2</text>
<text x="184.8" y="162.3">4</text>
<text x="186.9" y="163.4">DIN</text>
<text x="191.6" y="163.4">DOUT</text>
<text x="192.6" y="167.4" transform="rotate(-90 192.6 167.4)">GND</text>
<text x="197.5" y="162.3">2</text>
<text x="295.2" y="167.2">GND</text>
<text x="310.4" y="167.2">GND</text>
<text x="340.9" y="167.2">GND</text>
<text x="356.1" y="167.2">GND</text>
<text x="371.4" y="167.2">GND</text>
<text x="69.6" y="169.6" transform="rotate(-90 69.6 169.6)">3</text>
<text x="96.3" y="169.6" transform="rotate(-90 96.3 169.6)">3</text>
<text x="138.2" y="169.6" transform="rotate(-90 138.2 169.6)">3</text>
<text x="164.8" y="169.6" transform="rotate(-90 164.8 169.6)">3</text>
<text x="191.5" y="169.6" transform="rotate(-90 191.5 169.6)">3</text>
<text x="67.9" y="178.6">GND</text>
<text x="94.5" y="178.6">GND</text>
<text x="136.4" y="178.6">GND</text>
<text x="163.1" y="178.6">GND</text>
<text x="189.8" y="178.6">GND</text>
<text x="288.3" y="179.3">C224</text>
<text x="303.6" y="179.3">C225</text>
<text x="334.1" y="179.3">C226</text>
<text x="349.3" y="179.3">C227</text>
<text x="364.5" y="179.3">C228</text>
<text x="379.8" y="179.3">C229</text>
<text x="10.3" y="185.8">D</text>
<text x="67.9" y="185">+5V</text>
<text x="94.5" y="185">+5V</text>
<text x="136.4" y="185">+5V</text>
<text x="163.1" y="185">+5V</text>
<text x="189.8" y="185">+5V</text>
<text x="216.4" y="185">+5V</text>
<text x="287.4" y="181.8">100nF</text>
<text x="302.6" y="181.8">100nF</text>
<text x="333.1" y="181.8">100nF</text>
<text x="348.3" y="181.8">100nF</text>
<text x="363.6" y="181.8">100nF</text>
<text x="378.8" y="181.8">100nF</text>
<text x="420.1" y="185.8">D</text>
<text x="295.2" y="190.1">GND</text>
<text x="310.4" y="190.1">GND</text>
<text x="340.9" y="190.1">GND</text>
<text x="356.1" y="190.1">GND</text>
<text x="371.4" y="190.1">GND</text>
<text x="386.6" y="190.1">GND</text>
<text x="69.6" y="196.2" transform="rotate(-90 69.6 196.2)">1</text>
<text x="71.1" y="193.9">D224</text>
<text x="71.1" y="196">SK6812MINI-E</text>
<text x="96.3" y="196.2" transform="rotate(-90 96.3 196.2)">1</text>
<text x="97.8" y="193.9">D225</text>
<text x="97.8" y="196">SK6812MINI-E</text>
<text x="138.2" y="196.2" transform="rotate(-90 138.2 196.2)">1</text>
<text x="139.7" y="193.9">D226</text>
<text x="139.7" y="196">SK6812MINI-E</text>
<text x="164.8" y="196.2" transform="rotate(-90 164.8 196.2)">1</text>
<text x="166.4" y="193.9">D227</text>
<text x="166.4" y="196">SK6812MINI-E</text>
<text x="191.5" y="196.2" transform="rotate(-90 191.5 196.2)">1</text>
<text x="193" y="193.9">D228</text>
<text x="193" y="196">SK6812MINI-E</text>
<text x="218.2" y="196.2" transform="rotate(-90 218.2 196.2)">1</text>
<text x="219.7" y="193.9">D229</text>
<text x="219.7" y="196">SK6812MINI-E</text>
<text x="62.8" y="201.7">4</text>
<text x="65" y="202.8">DIN</text>
<text x="69.7" y="202.8">DOUT</text>
<text x="70.7" y="200.9" transform="rotate(-90 70.7 200.9)">VDD</text>
<text x="75.5" y="201.7">2</text>
<text x="89.5" y="201.7">4</text>
<text x="91.7" y="202.8">DIN</text>
<text x="96.3" y="202.8">DOUT</text>
<text x="97.3" y="200.9" transform="rotate(-90 97.3 200.9)">VDD</text>
<text x="102.2" y="201.7">2</text>
<text x="131.4" y="201.7">4</text>
<text x="133.6" y="202.8">DIN</text>
<text x="138.2" y="202.8">DOUT</text>
<text x="139.3" y="200.9" transform="rotate(-90 139.3 200.9)">VDD</text>
<text x="144.1" y="201.7">2</text>
<text x="158.1" y="201.7">4</text>
<text x="160.3" y="202.8">DIN</text>
<text x="164.9" y="202.8">DOUT</text>
<text x="165.9" y="200.9" transform="rotate(-90 165.9 200.9)">VDD</text>
<text x="170.8" y="201.7">2</text>
<text x="184.8" y="201.7">4</text>
<text x="186.9" y="202.8">DIN</text>
<text x="191.6" y="202.8">DOUT</text>
<text x="192.6" y="200.9" transform="rotate(-90 192.6 200.9)">VDD</text>
<text x="197.5" y="201.7">2</text>
<text x="211.4" y="201.7">4</text>
<text x="213.6" y="202.8">DIN</text>
<text x="218.2" y="202.8">DOUT</text>
<text x="219.3" y="200.9" transform="rotate(-90 219.3 200.9)">VDD</text>
<text x="224.1" y="201.7">2</text>
<text x="288.3" y="202.1">C230</text>
<text x="303.6" y="202.1">C231</text>
<text x="334.1" y="202.1">C232</text>
<text x="364.5" y="202.1">C233</text>
<text x="69.6" y="208.9" transform="rotate(-90 69.6 208.9)">3</text>
<text x="70.7" y="206.8" transform="rotate(-90 70.7 206.8)">GND</text>
<text x="96.3" y="208.9" transform="rotate(-90 96.3 208.9)">3</text>
<text x="97.3" y="206.8" transform="rotate(-90 97.3 206.8)">GND</text>
<text x="138.2" y="208.9" transform="rotate(-90 138.2 208.9)">3</text>
<text x="139.3" y="206.8" transform="rotate(-90 139.3 206.8)">GND</text>
<text x="164.8" y="208.9" transform="rotate(-90 164.8 208.9)">3</text>
<text x="165.9" y="206.8" transform="rotate(-90 165.9 206.8)">GND</text>
<text x="191.5" y="208.9" transform="rotate(-90 191.5 208.9)">3</text>
<text x="192.6" y="206.8" transform="rotate(-90 192.6 206.8)">GND</text>
<text x="218.2" y="208.9" transform="rotate(-90 218.2 208.9)">3</text>
<text x="219.3" y="206.8" transform="rotate(-90 219.3 206.8)">GND</text>
<text x="287.4" y="204.7">100nF</text>
<text x="302.6" y="204.7">100nF</text>
<text x="333.1" y="204.7">100nF</text>
<text x="295.2" y="212.9">GND</text>
<text x="310.4" y="212.9">GND</text>
<text x="340.9" y="212.9">GND</text>
<text x="371.4" y="212.9">GND</text>
<text x="67.9" y="218">GND</text>
<text x="94.5" y="218">GND</text>
<text x="136.4" y="218">GND</text>
<text x="163.1" y="218">GND</text>
<text x="189.8" y="218">GND</text>
<text x="216.4" y="218">GND</text>
<text x="67.9" y="225.6">+5V</text>
<text x="94.5" y="225.6">+5V</text>
<text x="136.4" y="225.6">+5V</text>
<text x="189.8" y="225.6">+5V</text>
<text x="10.4" y="235.8">E</text>
<text x="69.6" y="236.9" transform="rotate(-90 69.6 236.9)">1</text>
<text x="71.1" y="234.5">D230</text>
<text x="71.1" y="236.6">SK6812MINI-E</text>
<text x="96.3" y="236.9" transform="rotate(-90 96.3 236.9)">1</text>
<text x="97.8" y="234.5">D231</text>
<text x="97.8" y="236.6">SK6812MINI-E</text>
<text x="138.2" y="236.9" transform="rotate(-90 138.2 236.9)">1</text>
<text x="139.7" y="234.5">D232</text>
<text x="139.7" y="236.6">SK6812MINI-E</text>
<text x="191.5" y="236.9" transform="rotate(-90 191.5 236.9)">1</text>
<text x="193" y="234.5">D233</text>
<text x="193" y="236.6">SK6812MINI-E</text>
<text x="420.2" y="235.8">E</text>
<text x="62.8" y="242.3">4</text>
<text x="65" y="243.4">DIN</text>
<text x="69.7" y="243.4">DOUT</text>
<text x="70.7" y="241.5" transform="rotate(-90 70.7 241.5)">VDD</text>
<text x="75.5" y="242.3">2</text>
<text x="89.5" y="242.3">4</text>
<text x="91.7" y="243.4">DIN</text>
<text x="96.3" y="243.4">DOUT</text>
<text x="97.3" y="241.5" transform="rotate(-90 97.3 241.5)">VDD</text>
<text x="102.2" y="242.3">2</text>
<text x="131.4" y="242.3">4</text>
<text x="133.6" y="243.4">DIN</text>
<text x="138.2" y="243.4">DOUT</text>
<text x="139.3" y="241.5" transform="rotate(-90 139.3 241.5)">VDD</text>
<text x="144.1" y="242.3">2</text>
<text x="184.8" y="242.3">4</text>
<text x="186.9" y="243.4">DIN</text>
<text x="191.6" y="243.4">DOUT</text>
<text x="192.6" y="241.5" transform="rotate(-90 192.6 241.5)">VDD</text>
<text x="197.5" y="242.3">2</text>
<text x="69.6" y="249.6" transform="rotate(-90 69.6 249.6)">3</text>
<text x="70.7" y="247.4" transform="rotate(-90 70.7 247.4)">GND</text>
<text x="96.3" y="249.6" transform="rotate(-90 96.3 249.6)">3</text>
<text x="97.3" y="247.4" transform="rotate(-90 97.3 247.4)">GND</text>
<text x="138.2" y="249.6" transform="rotate(-90 138.2 249.6)">3</text>
<text x="139.3" y="247.4" transform="rotate(-90 139.3 247.4)">GND</text>
<text x="191.5" y="249.6" transform="rotate(-90 191.5 249.6)">3</text>
<text x="192.6" y="247.4" transform="rotate(-90 192.6 247.4)">GND</text>
<text x="67.9" y="258.6">GND</text>
<text x="94.5" y="258.6">GND</text>
<text x="136.4" y="258.6">GND</text>
<text x="189.8" y="258.6">GND</text>
<text x="35" y="269.2">1</text>
<text x="85" y="269.2">2</text>
<text x="135" y="269.2">3</text>
<text x="185" y="269.2">4</text>
<text x="235" y="269.2">5</text>
<text x="285" y="269.2">6</text>
<text x="335" y="269.2">7</text>
<text x="385" y="269.2">8</text>
</g>
<g font-size="1.5">
<text x="312.8" y="266.9">File:</text>
<text x="317.7" y="266.9">led_matrix.kicad_sch</text>
</g>
<g font-size="1.1">
<text x="70.9" y="40.3">RGB</text>
<text x="97.5" y="40.3">RGB</text>
<text x="139.5" y="40.3">RGB</text>
<text x="166.1" y="40.3">RGB</text>
<text x="192.8" y="40.3">RGB</text>
<text x="219.5" y="40.3">RGB</text>
<text x="70.9" y="88.6">RGB</text>
<text x="97.5" y="88.6">RGB</text>
<text x="139.5" y="88.6">RGB</text>
<text x="166.1" y="88.6">RGB</text>
<text x="192.8" y="88.6">RGB</text>
<text x="219.5" y="88.6">RGB</text>
<text x="70.9" y="128">RGB</text>
<text x="97.5" y="128">RGB</text>
<text x="139.5" y="128">RGB</text>
<text x="166.1" y="128">RGB</text>
<text x="192.8" y="128">RGB</text>
<text x="218.2" y="128">RGB</text>
<text x="70.9" y="167.3">RGB</text>
<text x="97.5" y="167.3">RGB</text>
<text x="139.5" y="167.3">RGB</text>
<text x="166.1" y="167.3">RGB</text>
<text x="192.8" y="167.3">RGB</text>
<text x="70.9" y="206.7">RGB</text>
<text x="97.5" y="206.7">RGB</text>
<text x="139.5" y="206.7">RGB</text>
<text x="166.1" y="206.7">RGB</text>
<text x="192.8" y="206.7">RGB</text>
<text x="219.5" y="206.7">RGB</text>
<text x="70.9" y="247.3">RGB</text>
<text x="97.5" y="247.3">RGB</text>
<text x="139.5" y="247.3">RGB</text>
<text x="192.8" y="247.3">RGB</text>
</g>
</svg>
